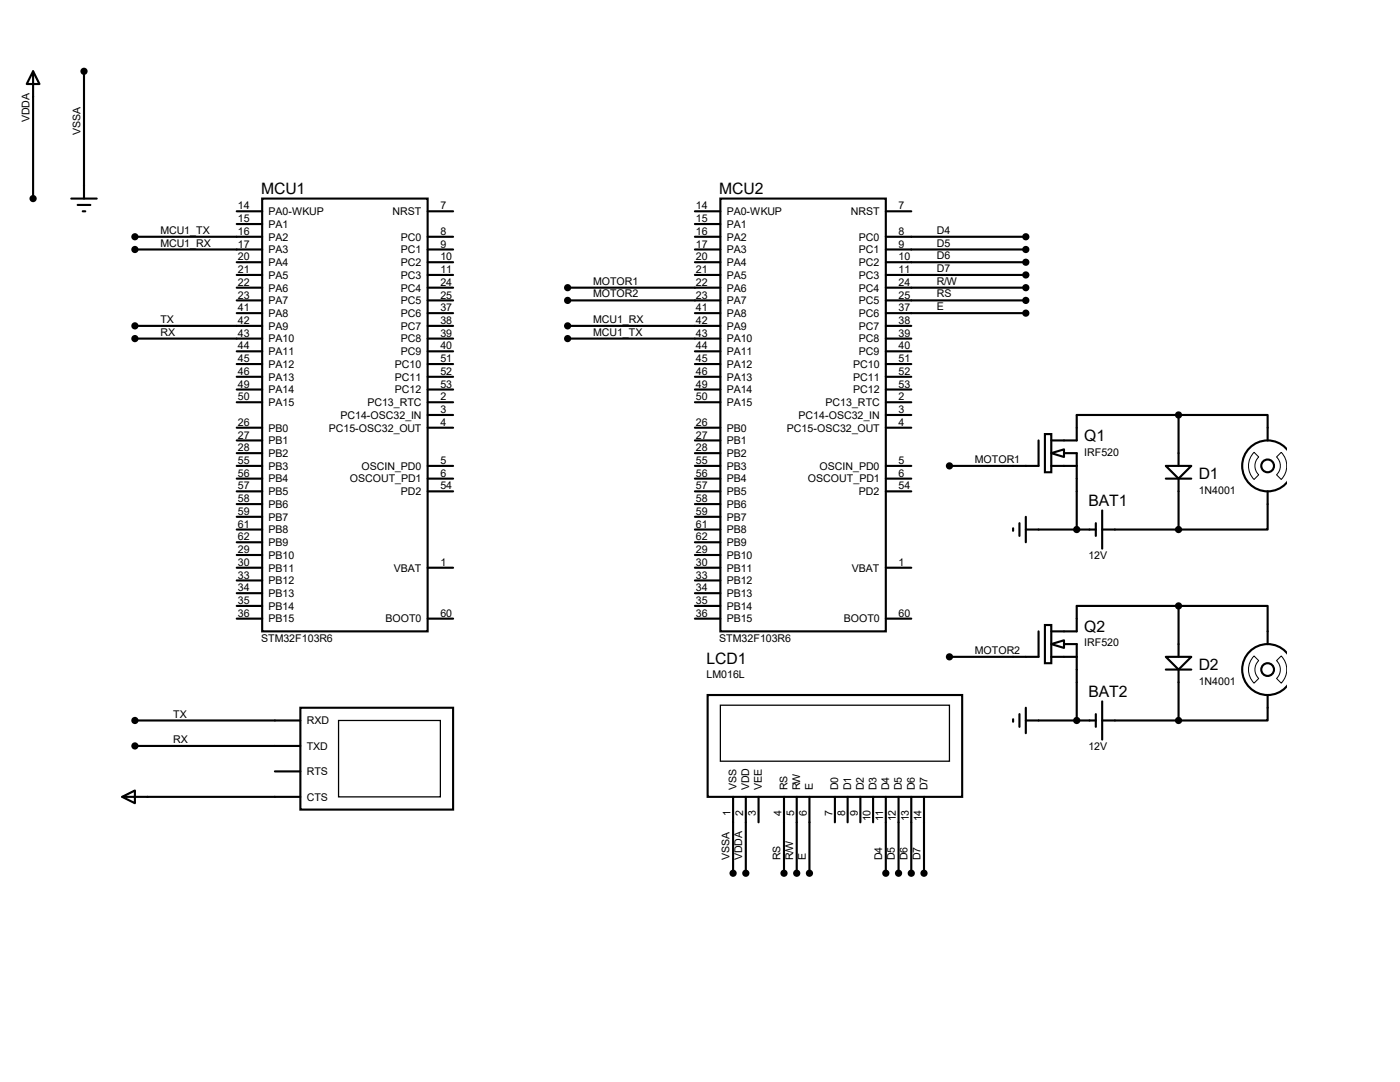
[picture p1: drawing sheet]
<svg xmlns="http://www.w3.org/2000/svg" width="279mm" height="216mm" viewBox="0 0 279 216" stroke-linecap="round" stroke-linejoin="round" font-family="sans-serif">
<g fill="none" stroke="#000" stroke-width=".42">
<path d="M6.6 14.2l1.3 2.6h-2.6zM6.6 14.2v25.4M16.8 14.2v25.4M14.2 39.6h5.1M52.3 39.6h33v86.4h-33zM143.8 39.6h33v86.4h-33zM15.5 40.9h2.5M16.5 42.2h.5M26.9 47.2h25.4M26.9 49.8h25.4M47.2 52.3h5.1M47.2 54.9h5.1"/>
<path d="M47.2 57.4h5.1M47.2 59.9h5.1M47.2 42.2h5.1M47.2 44.7h5.1M85.3 47.2h5.1M85.3 49.8h5.1M85.3 52.3h5.1M85.3 54.9h5.1M85.3 57.4h5.1M85.3 59.9h5.1M85.3 42.2h5.1M113.3 57.4h30.5"/>
<path d="M113.3 59.9h30.5M138.7 47.2h5.1M138.7 49.8h5.1M138.7 52.3h5.1M138.7 54.9h5.1M138.7 42.2h5.1M138.7 44.7h5.1M176.8 47.2h27.9M176.8 49.8h27.9M176.8 52.3h27.9M176.8 54.9h27.9M176.8 57.4h27.9"/>
<path d="M176.8 59.9h27.9M176.8 42.2h5.1M26.9 67.6h25.4M26.9 65h25.4M47.2 62.5h5.1M47.2 72.6h5.1M47.2 75.2h5.1M47.2 70.1h5.1M47.2 77.7h5.1M85.3 67.6h5.1M85.3 65h5.1M85.3 62.5h5.1"/>
<path d="M85.3 72.6h5.1M85.3 75.2h5.1M85.3 70.1h5.1M85.3 77.7h5.1M113.3 67.6h30.5M113.3 65h30.5M138.7 62.5h5.1M138.7 72.6h5.1M138.7 75.2h5.1M138.7 70.1h5.1M138.7 77.7h5.1M176.8 67.6h5.1"/>
<path d="M176.8 65h5.1M176.8 62.5h27.9M176.8 72.6h5.1M176.8 75.2h5.1M176.8 70.1h5.1M176.8 77.7h5.1M47.2 93h5.1M47.2 95.5h5.1M47.2 85.3h5.1M47.2 87.9h5.1M47.2 90.4h5.1M47.2 98h5.1"/>
<path d="M47.2 80.3h5.1M85.3 82.8h5.1M85.3 93h5.1M85.3 95.5h5.1M85.3 85.3h5.1M85.3 98h5.1M85.3 80.3h5.1M138.7 93h5.1M138.7 95.5h5.1M138.7 85.3h5.1M138.7 87.9h5.1M138.7 90.4h5.1"/>
<path d="M138.7 98h5.1M138.7 80.3h5.1M176.8 82.8h5.1M176.8 93h5.1M176.8 95.5h5.1M176.8 85.3h5.1M176.8 98h5.1M176.8 80.3h5.1M207.3 87.9v5.1h-17.8M208.5 86.6h1.3v7.6h-1.3zM209.8 90.4l2.5-.7v1.5zM209.8 93h5.1"/>
<path d="M212.3 90.4h2.6v15.3M232.7 93h5l-2.5 2.5zM232.7 95.5h5M235.2 82.8h17.8v5.1M235.2 82.8h-20.3v5.1h-5.1M235.2 82.8v10.2M235.2 95.5v10.2M253 98v7.7h-17.8M256.9 89.7a5.1 5.1 0 0 0-7.4-.4 5.1 5.1 0 0 0 0 7.4 5.1 5.1 0 0 0 7.4-.5M47.2 105.7h5.1M47.2 108.2h5.1M47.2 110.7h5.1"/>
<path d="M47.2 113.3h5.1M47.2 100.6h5.1M47.2 103.1h5.1M47.2 115.8h5.1M47.2 118.4h5.1M85.3 113.3h5.1M138.7 105.7h5.1M138.7 108.2h5.1M138.7 110.7h5.1M138.7 113.3h5.1M138.7 100.6h5.1M138.7 103.1h5.1"/>
<path d="M138.7 115.8h5.1M138.7 118.4h5.1M176.8 113.3h5.1M202.2 105.4v.5M203.5 104.4v2.5M204.7 105.7h14M204.7 103.1v5.1M218.7 104.4v2.5M220 105.7h15.2M220 101.9v7.6M47.2 120.9h5.1M47.2 123.4h5.1"/>
<path d="M85.3 123.4h5.1M138.7 120.9h5.1M138.7 123.4h5.1M141.2 138.7h50.8v20.3h-50.8zM176.8 123.4h5.1M207.3 126v5.1h-17.8M208.5 124.7h1.3v7.6h-1.3zM209.8 128.5l2.5-.7v1.5zM209.8 131.1h5.1M212.3 128.5h2.6v15.3M220 140v7.6M232.7 131.1h5l-2.5 2.5z"/>
<path d="M232.7 133.6h5M235.2 120.9h17.8v7.6M235.2 120.9v10.2M235.2 133.6v10.2M235.2 120.9h-20.3v5.1h-5.1M253 138.7v5.1h-17.8M256.9 130.4a5.1 5.1 0 0 0-7.4-.5 5.1 5.1 0 0 0 0 7.4 5.1 5.1 0 0 0 7.4-.4M24.4 159l2.5-1.3v2.6zM24.4 159h35.5M26.9 143.8h33M26.9 148.8h33M54.9 153.9h5"/>
<path d="M59.9 141.2h30.5v20.3h-30.5zM146.3 159v15.2M148.8 159v15.2M151.4 159v5.1M156.5 159v15.2M159 159v15.2M161.5 159v15.2M166.6 159v5.1M169.2 159v5.1M171.7 159v5.1M174.2 159v5.1M176.8 159v15.2"/>
<path d="M179.3 159v15.2M181.9 159v15.2M184.4 159v15.2M202.2 143.5v.5M203.5 142.5v2.5M204.7 143.8h14M204.7 141.2v5.1M218.7 142.5v2.5M220 143.8h15.2"/>
<circle cx="253" cy="93" r="1.27"/>
<circle cx="253" cy="133.6" r="1.27"/>
</g>
<path d="M189.1 54.9h2M250.3 90.3l.9 .9a2.46 2.46 0 0 0 0 3.5l-.9 1a3.9 3.9 0 0 1 0-5.4zM255.7 90.3a3.9 3.9 0 0 1 0 5.4l-.9-1a2.46 2.46 0 0 0 0-3.5zM250.3 130.9l.9 .9a2.46 2.46 0 0 0 0 3.6l-.9 .9a3.9 3.9 0 0 1 0-5.4zM255.7 130.9a3.9 3.9 0 0 1 0 5.4l-.9-.9a2.46 2.46 0 0 0 0-3.6zM156.4 167.6v2" fill="none" stroke="#000" stroke-width=".2"/>
<g fill="#000">
<circle cx="214.9" cy="105.7" r=".21"/>
<circle cx="214.9" cy="143.8" r=".21"/>
</g>
<path d="M67.6 143.8h20.3v15.2h-20.3zM143.8 140.7h45.7v11.2h-45.7z" fill="none" stroke="#000" stroke-width=".25"/>
<g fill="#000" stroke="#000" stroke-width=".42">
<circle cx="16.8" cy="14.2" r=".51"/>
<circle cx="6.6" cy="39.6" r=".51"/>
<circle cx="26.9" cy="49.8" r=".51"/>
<circle cx="26.9" cy="47.2" r=".51"/>
<circle cx="113.3" cy="57.4" r=".51"/>
<circle cx="113.3" cy="59.9" r=".51"/>
<circle cx="204.7" cy="49.8" r=".51"/>
<circle cx="204.7" cy="47.2" r=".51"/>
<circle cx="204.7" cy="52.3" r=".51"/>
<circle cx="204.7" cy="54.9" r=".51"/>
<circle cx="204.7" cy="59.9" r=".51"/>
<circle cx="204.7" cy="57.4" r=".51"/>
<circle cx="26.9" cy="65" r=".51"/>
<circle cx="26.9" cy="67.6" r=".51"/>
<circle cx="113.3" cy="65" r=".51"/>
<circle cx="113.3" cy="67.6" r=".51"/>
<circle cx="204.7" cy="62.5" r=".51"/>
<circle cx="189.5" cy="93" r=".51"/>
<circle cx="235.2" cy="82.8" r=".51"/>
<circle cx="214.9" cy="105.7" r=".51"/>
<circle cx="235.2" cy="105.7" r=".51"/>
<circle cx="189.5" cy="131.1" r=".51"/>
<circle cx="235.2" cy="120.9" r=".51"/>
<circle cx="26.9" cy="148.8" r=".51"/>
<circle cx="26.9" cy="143.8" r=".51"/>
<circle cx="214.9" cy="143.8" r=".51"/>
<circle cx="235.2" cy="143.8" r=".51"/>
<circle cx="146.3" cy="174.2" r=".51"/>
<circle cx="148.8" cy="174.2" r=".51"/>
<circle cx="156.5" cy="174.2" r=".51"/>
<circle cx="159" cy="174.2" r=".51"/>
<circle cx="161.5" cy="174.2" r=".51"/>
<circle cx="176.8" cy="174.2" r=".51"/>
<circle cx="179.3" cy="174.2" r=".51"/>
<circle cx="181.9" cy="174.2" r=".51"/>
<circle cx="184.4" cy="174.2" r=".51"/>
</g>
<g font-size="3.1">
<text x="52.1" y="38.7">MCU1</text>
<text x="143.6" y="38.7">MCU2</text>
<text x="216.4" y="88">Q1</text>
<text x="239.2" y="95.6">D1</text>
<text x="217.2" y="101">BAT1</text>
<text x="216.4" y="126.1">Q2</text>
<text x="141" y="132.4">LCD1</text>
<text x="239.2" y="133.7">D2</text>
<text x="217.2" y="139.1">BAT2</text>
</g>
<g font-size="2.1">
<text x="5.9" y="24.4" transform="rotate(-90 5.9 24.4)">VDDA</text>
<text x="16" y="26.9" transform="rotate(-90 16 26.9)">VSSA</text>
<text x="47.5" y="41.8">14</text>
<text x="87.9" y="41.8">7</text>
<text x="138.9" y="41.8">14</text>
<text x="179.3" y="41.8">7</text>
<text x="32" y="46.7">MCU1_TX</text>
<text x="47.5" y="46.9">16</text>
<text x="47.5" y="44.3">15</text>
<text x="53.6" y="42.9">PA0-WKUP</text>
<text x="53.6" y="45.5">PA1</text>
<text x="78.4" y="42.9">NRST</text>
<text x="87.9" y="46.9">8</text>
<text x="138.9" y="46.9">16</text>
<text x="138.9" y="44.3">15</text>
<text x="145" y="42.9">PA0-WKUP</text>
<text x="145" y="45.5">PA1</text>
<text x="169.8" y="42.9">NRST</text>
<text x="179.3" y="46.9">8</text>
<text x="186.9" y="46.7">D4</text>
<text x="32" y="49.2">MCU1_RX</text>
<text x="47.5" y="49.4">17</text>
<text x="47.5" y="51.9">20</text>
<text x="53.6" y="48">PA2</text>
<text x="53.6" y="50.5">PA3</text>
<text x="53.6" y="53.1">PA4</text>
<text x="80" y="50.5">PC1</text>
<text x="80" y="53.1">PC2</text>
<text x="80" y="48">PC0</text>
<text x="87.9" y="49.4">9</text>
<text x="87.9" y="51.9">10</text>
<text x="138.9" y="49.4">17</text>
<text x="138.9" y="51.9">20</text>
<text x="145" y="48">PA2</text>
<text x="145" y="50.5">PA3</text>
<text x="145" y="53.1">PA4</text>
<text x="171.4" y="50.5">PC1</text>
<text x="171.4" y="53.1">PC2</text>
<text x="171.4" y="48">PC0</text>
<text x="179.3" y="49.4">9</text>
<text x="179.3" y="51.9">10</text>
<text x="186.9" y="49.2">D5</text>
<text x="186.9" y="51.7">D6</text>
<text x="47.5" y="54.5">21</text>
<text x="47.5" y="57">22</text>
<text x="47.5" y="59.6">23</text>
<text x="53.6" y="55.6">PA5</text>
<text x="53.6" y="58.2">PA6</text>
<text x="80" y="58.2">PC4</text>
<text x="80" y="55.6">PC3</text>
<text x="87.9" y="57">24</text>
<text x="87.9" y="59.6">25</text>
<text x="87.9" y="54.5">11</text>
<text x="118.4" y="56.8">MOTOR1</text>
<text x="118.4" y="59.4">MOTOR2</text>
<text x="138.9" y="54.5">21</text>
<text x="138.9" y="57">22</text>
<text x="138.9" y="59.6">23</text>
<text x="145" y="55.6">PA5</text>
<text x="145" y="58.2">PA6</text>
<text x="171.4" y="58.2">PC4</text>
<text x="171.4" y="55.6">PC3</text>
<text x="179.3" y="57">24</text>
<text x="179.3" y="59.6">25</text>
<text x="179.3" y="54.5">11</text>
<text x="186.9" y="54.3">D7</text>
<text x="186.9" y="56.8">R/W</text>
<text x="186.9" y="59.4">RS</text>
<text x="32" y="64.4">TX</text>
<text x="47.5" y="62.1">41</text>
<text x="47.5" y="64.6">42</text>
<text x="53.6" y="60.7">PA7</text>
<text x="53.6" y="63.2">PA8</text>
<text x="53.6" y="65.8">PA9</text>
<text x="80" y="60.7">PC5</text>
<text x="80" y="65.8">PC7</text>
<text x="80" y="63.2">PC6</text>
<text x="87.9" y="64.6">38</text>
<text x="87.9" y="62.1">37</text>
<text x="118.4" y="64.4">MCU1_RX</text>
<text x="138.9" y="62.1">41</text>
<text x="138.9" y="64.6">42</text>
<text x="145" y="60.7">PA7</text>
<text x="145" y="63.2">PA8</text>
<text x="145" y="65.8">PA9</text>
<text x="171.4" y="60.7">PC5</text>
<text x="171.4" y="65.8">PC7</text>
<text x="171.4" y="63.2">PC6</text>
<text x="179.3" y="64.6">38</text>
<text x="179.3" y="62.1">37</text>
<text x="186.9" y="61.9">E</text>
<text x="32" y="67">RX</text>
<text x="47.5" y="67.2">43</text>
<text x="47.5" y="69.7">44</text>
<text x="53.6" y="68.3">PA10</text>
<text x="53.6" y="70.9">PA11</text>
<text x="80" y="68.3">PC8</text>
<text x="80" y="70.9">PC9</text>
<text x="87.9" y="67.2">39</text>
<text x="87.9" y="69.7">40</text>
<text x="118.4" y="67">MCU1_TX</text>
<text x="138.9" y="67.2">43</text>
<text x="138.9" y="69.7">44</text>
<text x="145" y="68.3">PA10</text>
<text x="145" y="70.9">PA11</text>
<text x="171.4" y="68.3">PC8</text>
<text x="171.4" y="70.9">PC9</text>
<text x="179.3" y="67.2">39</text>
<text x="179.3" y="69.7">40</text>
<text x="47.5" y="72.3">45</text>
<text x="47.5" y="74.8">46</text>
<text x="47.5" y="77.3">49</text>
<text x="53.6" y="73.4">PA12</text>
<text x="53.6" y="75.9">PA13</text>
<text x="78.8" y="73.4">PC10</text>
<text x="78.8" y="75.9">PC11</text>
<text x="87.9" y="72.3">51</text>
<text x="87.9" y="74.8">52</text>
<text x="87.9" y="77.3">53</text>
<text x="138.9" y="72.3">45</text>
<text x="138.9" y="74.8">46</text>
<text x="138.9" y="77.3">49</text>
<text x="145" y="73.4">PA12</text>
<text x="145" y="75.9">PA13</text>
<text x="170.3" y="73.4">PC10</text>
<text x="170.3" y="75.9">PC11</text>
<text x="179.3" y="72.3">51</text>
<text x="179.3" y="74.8">52</text>
<text x="179.3" y="77.3">53</text>
<text x="47.5" y="79.9">50</text>
<text x="53.6" y="78.5">PA14</text>
<text x="53.6" y="81">PA15</text>
<text x="67.9" y="83.6">PC14-OSC32_IN</text>
<text x="73.3" y="81">PC13_RTC</text>
<text x="78.8" y="78.5">PC12</text>
<text x="87.9" y="79.9">2</text>
<text x="87.9" y="82.4">3</text>
<text x="138.9" y="79.9">50</text>
<text x="145" y="78.5">PA14</text>
<text x="145" y="81">PA15</text>
<text x="159.4" y="83.6">PC14-OSC32_IN</text>
<text x="164.8" y="81">PC13_RTC</text>
<text x="170.3" y="78.5">PC12</text>
<text x="179.3" y="79.9">2</text>
<text x="179.3" y="82.4">3</text>
<text x="47.5" y="85">26</text>
<text x="47.5" y="87.5">27</text>
<text x="53.6" y="86.1">PB0</text>
<text x="53.6" y="88.6">PB1</text>
<text x="65.6" y="86.1">PC15-OSC32_OUT</text>
<text x="87.9" y="85">4</text>
<text x="138.9" y="85">26</text>
<text x="138.9" y="87.5">27</text>
<text x="145" y="86.1">PB0</text>
<text x="145" y="88.6">PB1</text>
<text x="157.1" y="86.1">PC15-OSC32_OUT</text>
<text x="179.3" y="85">4</text>
<text x="47.5" y="90">28</text>
<text x="47.5" y="92.6">55</text>
<text x="47.5" y="95.1">56</text>
<text x="53.6" y="91.2">PB2</text>
<text x="53.6" y="93.7">PB3</text>
<text x="72.1" y="93.7">OSCIN_PD0</text>
<text x="87.9" y="92.6">5</text>
<text x="87.9" y="95.1">6</text>
<text x="138.9" y="90">28</text>
<text x="138.9" y="92.6">55</text>
<text x="138.9" y="95.1">56</text>
<text x="145" y="91.2">PB2</text>
<text x="145" y="93.7">PB3</text>
<text x="163.6" y="93.7">OSCIN_PD0</text>
<text x="179.3" y="92.6">5</text>
<text x="179.3" y="95.1">6</text>
<text x="194.6" y="92.4">MOTOR1</text>
<text x="216.4" y="90.9">IRF520</text>
<text x="47.5" y="97.7">57</text>
<text x="47.5" y="100.2">58</text>
<text x="53.6" y="96.3">PB4</text>
<text x="53.6" y="98.8">PB5</text>
<text x="53.6" y="101.3">PB6</text>
<text x="69.8" y="96.3">OSCOUT_PD1</text>
<text x="80" y="98.8">PD2</text>
<text x="87.9" y="97.7">54</text>
<text x="138.9" y="97.7">57</text>
<text x="138.9" y="100.2">58</text>
<text x="145" y="96.3">PB4</text>
<text x="145" y="98.8">PB5</text>
<text x="145" y="101.3">PB6</text>
<text x="161.2" y="96.3">OSCOUT_PD1</text>
<text x="171.4" y="98.8">PD2</text>
<text x="179.3" y="97.7">54</text>
<text x="239.2" y="98.5">1N4001</text>
<text x="47.5" y="105.3">61</text>
<text x="47.5" y="107.8">62</text>
<text x="47.5" y="102.7">59</text>
<text x="53.6" y="106.4">PB8</text>
<text x="53.6" y="103.9">PB7</text>
<text x="138.9" y="105.3">61</text>
<text x="138.9" y="107.8">62</text>
<text x="138.9" y="102.7">59</text>
<text x="145" y="106.4">PB8</text>
<text x="145" y="103.9">PB7</text>
<text x="47.5" y="110.4">29</text>
<text x="47.5" y="112.9">30</text>
<text x="53.6" y="109">PB9</text>
<text x="53.6" y="111.5">PB10</text>
<text x="87.9" y="112.9">1</text>
<text x="138.9" y="110.4">29</text>
<text x="138.9" y="112.9">30</text>
<text x="145" y="109">PB9</text>
<text x="145" y="111.5">PB10</text>
<text x="179.3" y="112.9">1</text>
<text x="217.2" y="111.6">12V</text>
<text x="47.5" y="115.4">33</text>
<text x="47.5" y="118">34</text>
<text x="53.6" y="114">PB11</text>
<text x="53.6" y="116.6">PB12</text>
<text x="53.6" y="119.1">PB13</text>
<text x="78.6" y="114">VBAT</text>
<text x="138.9" y="115.4">33</text>
<text x="138.9" y="118">34</text>
<text x="145" y="114">PB11</text>
<text x="145" y="116.6">PB12</text>
<text x="145" y="119.1">PB13</text>
<text x="170" y="114">VBAT</text>
<text x="47.5" y="120.5">35</text>
<text x="47.5" y="123.1">36</text>
<text x="53.6" y="121.7">PB14</text>
<text x="53.6" y="124.2">PB15</text>
<text x="77" y="124.2">BOOT0</text>
<text x="87.9" y="123.1">60</text>
<text x="138.9" y="120.5">35</text>
<text x="138.9" y="123.1">36</text>
<text x="145" y="121.7">PB14</text>
<text x="145" y="124.2">PB15</text>
<text x="168.4" y="124.2">BOOT0</text>
<text x="179.3" y="123.1">60</text>
<text x="52.1" y="128.1">STM32F103R6</text>
<text x="143.6" y="128.1">STM32F103R6</text>
<text x="194.6" y="130.5">MOTOR2</text>
<text x="216.4" y="129">IRF520</text>
<text x="141" y="135.3">LM016L</text>
<text x="239.2" y="136.6">1N4001</text>
<text x="34.5" y="143.2">TX</text>
<text x="34.5" y="148.3">RX</text>
<text x="61.2" y="144.5">RXD</text>
<text x="61.2" y="149.6">TXD</text>
<text x="217.2" y="149.7">12V</text>
<text x="61.2" y="154.7">RTS</text>
<text x="61.2" y="159.8">CTS</text>
<text x="147" y="157.7" transform="rotate(-90 147 157.7)">VSS</text>
<text x="149.5" y="157.7" transform="rotate(-90 149.5 157.7)">VDD</text>
<text x="152.1" y="157.7" transform="rotate(-90 152.1 157.7)">VEE</text>
<text x="157.1" y="157.7" transform="rotate(-90 157.1 157.7)">RS</text>
<text x="159.7" y="157.7" transform="rotate(-90 159.7 157.7)">RW</text>
<text x="162.2" y="157.7" transform="rotate(-90 162.2 157.7)">E</text>
<text x="167.3" y="157.7" transform="rotate(-90 167.3 157.7)">D0</text>
<text x="169.8" y="157.7" transform="rotate(-90 169.8 157.7)">D1</text>
<text x="172.4" y="157.7" transform="rotate(-90 172.4 157.7)">D2</text>
<text x="174.9" y="157.7" transform="rotate(-90 174.9 157.7)">D3</text>
<text x="177.5" y="157.7" transform="rotate(-90 177.5 157.7)">D4</text>
<text x="180" y="157.7" transform="rotate(-90 180 157.7)">D5</text>
<text x="182.5" y="157.7" transform="rotate(-90 182.5 157.7)">D6</text>
<text x="185.1" y="157.7" transform="rotate(-90 185.1 157.7)">D7</text>
<text x="145.8" y="162.7" transform="rotate(-90 145.8 162.7)">1</text>
<text x="148.3" y="162.7" transform="rotate(-90 148.3 162.7)">2</text>
<text x="150.9" y="162.7" transform="rotate(-90 150.9 162.7)">3</text>
<text x="156" y="162.7" transform="rotate(-90 156 162.7)">4</text>
<text x="158.5" y="162.7" transform="rotate(-90 158.5 162.7)">5</text>
<text x="161" y="162.7" transform="rotate(-90 161 162.7)">6</text>
<text x="166.1" y="162.7" transform="rotate(-90 166.1 162.7)">7</text>
<text x="168.7" y="162.7" transform="rotate(-90 168.7 162.7)">8</text>
<text x="171.2" y="162.7" transform="rotate(-90 171.2 162.7)">9</text>
<text x="173.7" y="163.9" transform="rotate(-90 173.7 163.9)">10</text>
<text x="176.3" y="163.7" transform="rotate(-90 176.3 163.7)">11</text>
<text x="178.8" y="163.9" transform="rotate(-90 178.8 163.9)">12</text>
<text x="181.4" y="163.9" transform="rotate(-90 181.4 163.9)">13</text>
<text x="183.9" y="163.9" transform="rotate(-90 183.9 163.9)">14</text>
<text x="145.6" y="171.7" transform="rotate(-90 145.6 171.7)">VSSA</text>
<text x="148.1" y="171.7" transform="rotate(-90 148.1 171.7)">VDDA</text>
<text x="155.7" y="171.7" transform="rotate(-90 155.7 171.7)">RS</text>
<text x="158.3" y="171.7" transform="rotate(-90 158.3 171.7)">R/W</text>
<text x="160.8" y="171.7" transform="rotate(-90 160.8 171.7)">E</text>
<text x="176.1" y="171.7" transform="rotate(-90 176.1 171.7)">D4</text>
<text x="178.6" y="171.7" transform="rotate(-90 178.6 171.7)">D5</text>
<text x="181.1" y="171.7" transform="rotate(-90 181.1 171.7)">D6</text>
<text x="183.7" y="171.7" transform="rotate(-90 183.7 171.7)">D7</text>
</g>
</svg>
